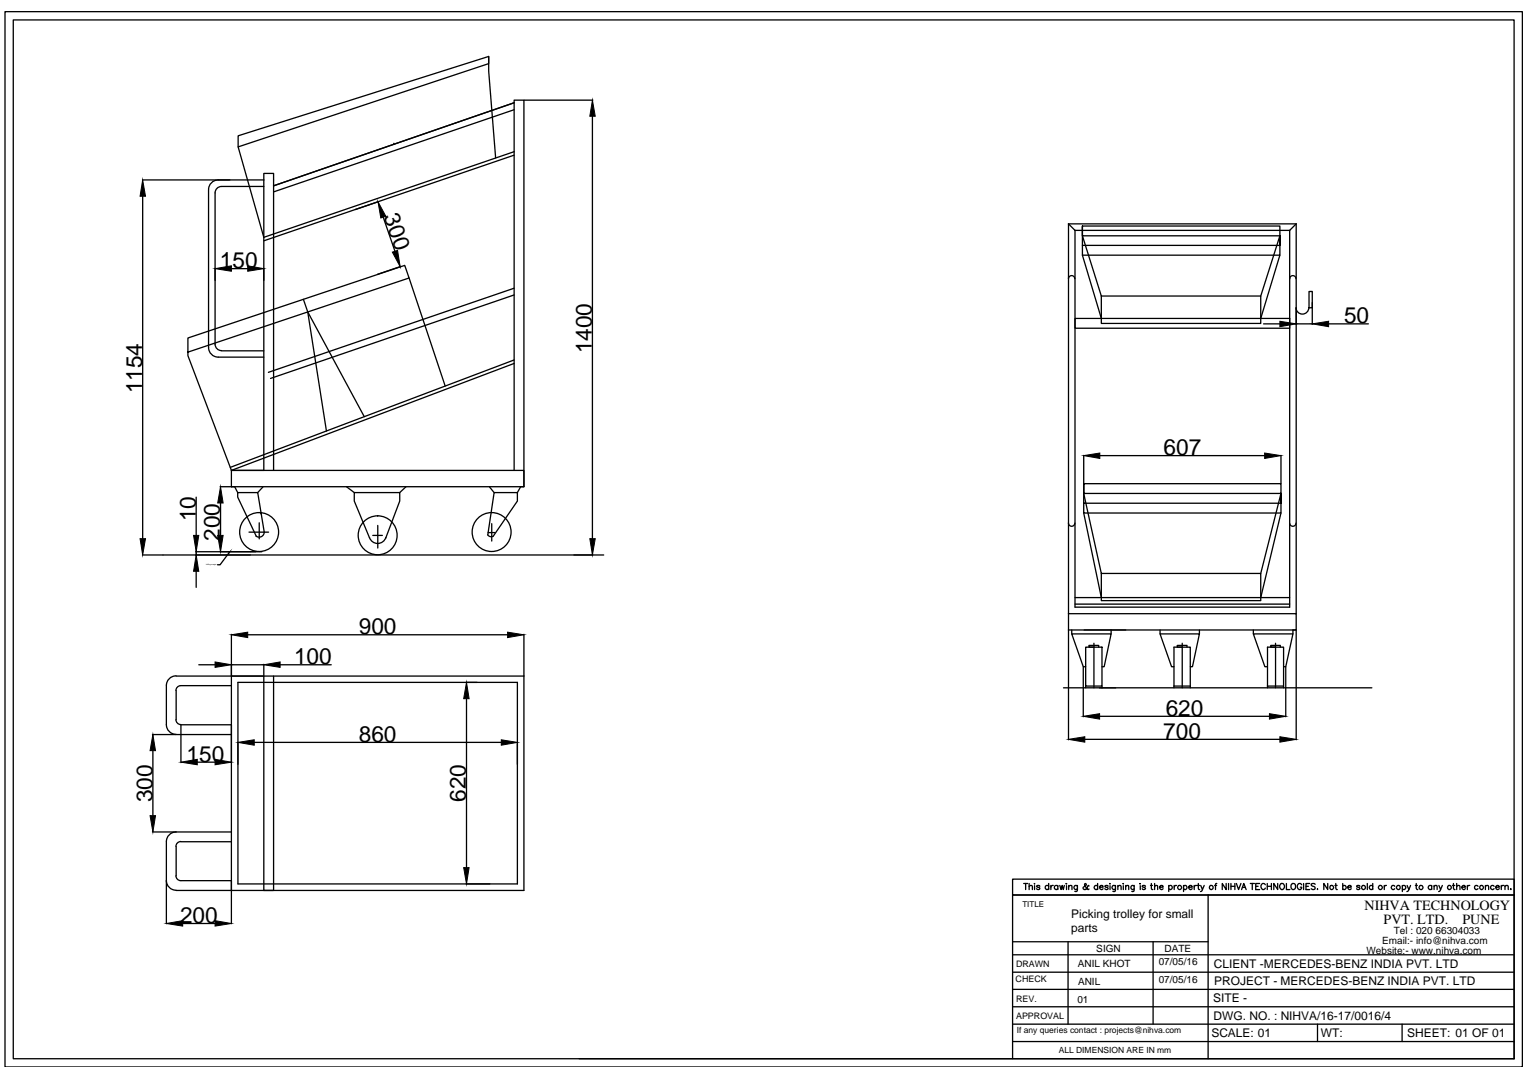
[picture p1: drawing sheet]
<svg xmlns="http://www.w3.org/2000/svg" width="297mm" height="210mm" viewBox="0 0 297 210" stroke-linecap="round" stroke-linejoin="round" font-family="sans-serif">
<!-- layer: 0 -->
<g fill="none" stroke="#000" stroke-width=".25">
<path d="M1 2.3h295.3v205.5h-295.3zM2.6 3.9h292.1v202.2h-292.1zM95.1 11v1.4l-48.7 16.2M102 19.5h13.4M27.7 35h23.7M27.8 38.2v66.7M42.5 35a1.88 1.88 0 0 0-1.9 1.9v30.8M51.4 36.3h-8.3a1.25 1.25 0 0 0-1.2 1.3v29.4M51.4 35v-1.2h1.9v57.8M51.4 35v56.6h-6.4M53.3 36.2l46.8-16.2zM53.3 36.2h.1"/>
<path d="M73.7 39.3l-4.5 1.5M76.7 28.1h.1M100.1 29.5l-48.7 16.7-5-17.6v-2.2l48.7-15.4v2.8l1.4 17M100.1 21.4l-46.8 16M100.1 30.2l-48.7 16.7M115.3 22.6v82.3M45 52.3h3.2M59.1 58.3l.8 2.4 3.6 23.2M74.6 42.3l2.3 6.6M78 51.9l-4.5 1.5M79.6 54.1l7.1 21.1M100.1 57.4l-47.4 16.3"/>
<path d="M100.1 56.1l-47.9 16.4M208 43.6v100.4M208 43.6h44.3M208 43.6l1.3 1.3M209.2 54.3a.61 .61 0 0 0-.6-.6 .61 .61 0 0 0-.6 .6M209.3 44.9v73.3h41.7v-73.3M209.3 44.9h41.7M210.7 44v1.9h38.4v-1.9h-38.4v3.8h38.4v-1.9v3.8h-38.4v-1.9M210.7 45.9l3.7 11.7M210.7 49.7l3.7 12.3M214.4 57.6h31v5.4h-31zM249.1 45.9l-3.7 11.7"/>
<path d="M249.1 49.7l-3.7 12.3M252.3 54.3a.61 .61 0 0 0-.7-.6 .61 .61 0 0 0-.6 .6M252.3 59.9a1.25 1.25 0 0 0 1.2 1.3 1.25 1.25 0 0 0 1.3-1.3M252.3 43.6v75.9M252.3 43.6l-1.3 1.3M254.8 56.8h.6v3.1h-.6zM255.4 58.9v4.2M36.6 68.6l43-14.5-.8-2.4-42.2 14.1v3.4l8.4 22.4M40.6 67.7a1.88 1.88 0 0 0 1.9 1.8h8.9M41.9 67a1.25 1.25 0 0 0 1.2 1.3M43.1 68.3h8.3M59.9 60.7l11 20.4"/>
<path d="M100.1 70.8l-55.1 20.8M100.1 70.1l-55.3 20.9M209.3 62h41.7v1.9h-41.7zM246 63.1h3.1M252.3 63.1h3.1M258.6 63.1h7.8M38.2 96.8v7.5M42.8 94.8h2.9l.6 1.1M42.9 97.9v6.4M45 91.6h57v3.2h-57zM50.8 99.9v.2v-.2M51.2 94.8l-1 1.1"/>
<path d="M67.4 94.8l1.6 1.1M79 94.8l-1.2 1.1M95.3 94.8l.9 1.1M100.1 91.6v-72.1h1.9v75.3h-.7l-.6 1.1M210.9 94.2v1.9h38.4v-1.9h-38.4v3.8h38.4v-1.9v3.8h-38.4v-1.9M210.9 96.1l3.5 15.6h31v5.3h-31v-5.3M210.9 99.9l3.5 16.5M210.9 88.7v5.4M214.1 88.7h32.1M249.3 96.1l-3.9 15.6M249.3 99.9l-3.9 16.5M249.3 88.7v5.4"/>
<path d="M27.7 108.1h89.8M38.1 107.4h12.9M38.2 107.4v.7M38.2 111.2v3.2M44.6 107.6l-1.8 2.4h-.5M48.5 103.6h3.8M49.8 104.4a1 1 0 0 0 1.1 .1 1 1 0 0 0 .5-.9l-1.2-7.7h-3.9v.9l3.6 7.6M50.5 101.8v3.1M71.9 104.7l-2.9-7.1v-1.7h8.8v1.7l-2.7 7.2M72.6 104.3h1.8M73.5 102.3v4.4M75.1 104.7a1.67 1.67 0 0 1-1.6 1.1 1.67 1.67 0 0 1-1.6-1.1"/>
<path d="M94.9 104.1a.83 .83 0 0 0 1 .3M95 104.1l1.2-8.2h4.5v1.7l-4.7 6.9M95 103.7h1.3M95.7 102v3.4M208 119.5h44.3v3.2h-44.3M208 101.9a.61 .61 0 0 0 .6 .6 .61 .61 0 0 0 .6-.6M209.3 117.6h41.7M209.3 116.4h41.7M251 101.9a.61 .61 0 0 0 .7 .6 .61 .61 0 0 0 .6-.6M34.3 131.6a1.88 1.88 0 0 0-1.9 1.9v7.6a1.88 1.88 0 0 0 1.9 1.9M34.3 131.6h17.1v41.8h1.9v-41.8M34.3 134.5v5.7"/>
<path d="M35.2 133.5a.95 .95 0 0 0-1 1M35.2 133.5h9.8M38.7 129.4h3.2M45 131.6h57M45 123.5v56.4M45 129.4h6.4M46.3 132.9h54.4v39.2h-54.4zM48.2 123.6h50.6M51.4 129.4v2.2M54.5 129.4h10M90.8 136v32.9M102 123.5v49.9h-67.7"/>
<path d="M207 133.9h60M208.6 122.7v.7M210.9 129.9v9.7M211 122.7h8.1M211.3 126h3.2v7.6h-3.2zM211.3 129.8h-.4l-2.3-6.4h7.7l-1.4 6.4h-.4M211.3 133.6v.3M212.9 126h-.9v-.3h1.9v.3M212.9 125.3v8.6M214 139.5h33.1M214.5 133.6v.3M216.3 122.7v.7"/>
<path d="M225.8 122.7v.7M228.5 129.8h-.5l-2.2-6.4h7.7l-1.4 6.4h-.4M228.5 133.6h3.2M230.1 126h-.9v-.3h1.9v.3M230.1 125.3v8.6M231.7 133.6v-7.6h-3.2v7.9M231.7 133.6v.3M233.5 122.7v.7M244 122.7v.7M246.7 133.6v-7.6h3.2v7.6M246.7 129.8h-.5l-2.2-6.4h7.7l-1.4 6.4h-.4M246.7 133.9v-.3h3.2v.3"/>
<path d="M248.3 126h-.9v-.3h1.8v.3M248.3 125.3v8.6M250.3 129.9v9.7M252.3 122.7h-.6v.7M252.3 122.7v21.3M29.7 143h15.3M29.8 146.2v12.6M34.2 140.1a.95 .95 0 0 0 1 1M35.2 141.1h9.8M35.2 141.2v7.3M38.4 148.4h3.5M49.5 144.6h48.1"/>
<path d="M211.2 144h37.9M29.7 162h15.3M32.4 171.5a1.88 1.88 0 0 0 1.9 1.8M34.2 170.5a.95 .95 0 0 0 1 1M34.3 162a1.88 1.88 0 0 0-1.9 1.9v16M34.3 164.8v5.7M35.2 163.9a.95 .95 0 0 0-1 .9M35.2 171.5h9.8M35.2 163.9h9.8M35.6 179.8h6.3M199.3 172h.7M199.6 172v1.2"/>
<path d="M200.3 172.6l.3-.2 .3 .1 .1 .7M200.3 172v1.2M201.3 172.1h.1M201.4 172.5v.7M202.4 172.6l-.2-.2-.4 .1v.2l.4 .1 .2 .2-.2 .2-.4-.2M204.1 172.6a.38 .38 0 0 0-.5-.1 .38 .38 0 0 0 0 .6 .38 .38 0 0 0 .5-.1M204.1 172v1.2M204.6 172.4v.8M205 172.4l-.3 .1-.1 .2M205.9 172.6a.38 .38 0 0 0-.5-.1 .38 .38 0 0 0 0 .6 .38 .38 0 0 0 .5-.1M205.9 172.4v.8M206.3 172.4l.2 .8 .3-.8 .2 .8 .2-.8"/>
<path d="M207.5 172.1h.1zM207.6 172.5v.7M208 172.6l.3-.2 .3 .1 .1 .7M208 172.4v.8M209.7 172.4v1.1l-.5 .1M209.7 172.6a.38 .38 0 0 0-.5-.1 .38 .38 0 0 0 0 .6 .38 .38 0 0 0 .5-.1M212 172.5h-.2a.63 .63 0 0 1-.9 .6v-.4l.6-.4-.2-.3-.2 .2 .1 .3 .3 .5 .3 .2 .2-.1M213.7 172.6a.38 .38 0 0 0-.6-.1 .38 .38 0 0 0 0 .6 .38 .38 0 0 0 .6-.1M213.7 172v1.2M214 172.7h.7a.34 .34 0 0 0-.3-.3 .34 .34 0 0 0-.4 .3l.3 .5 .4-.2M215.7 172.6l-.2-.2-.4 .1v.2l.4 .1 .2 .2-.2 .2-.4-.2M216 172.1h.1"/>
<path d="M216.1 172.5v.7M217.1 172.4v1.1l-.5 .1M217.1 172.6a.38 .38 0 0 0-.5-.1 .38 .38 0 0 0 0 .6 .38 .38 0 0 0 .5-.1M217.6 172.6l.3-.2 .2 .1 .1 .7M217.6 172.4v.8M218.6 172.1h.1M218.7 172.5v.7M219.1 172.6l.3-.2 .3 .1v.7M219.1 172.4v.8M220.8 172.4l-.1 1.1-.4 .1M220.8 172.6a.36 .36 0 0 0-.6-.1 .36 .36 0 0 0 0 .6 .36 .36 0 0 0 .6-.1M221.9 172.1h.1z"/>
<path d="M222 172.5v.7M223 172.6l-.3-.2-.3 .1v.2l.4 .1 .2 .2-.3 .2-.4-.2M223.9 172.4h.4M224.1 172v1l.1 .1 .2 .1M224.7 172.6l.3-.2 .3 .1v.7M224.7 172v1.2M225.7 172.7h.7a.34 .34 0 0 0-.3-.3 .34 .34 0 0 0-.4 .3l.3 .5 .4-.2M227.5 172.6a.38 .38 0 0 1 .6-.1 .38 .38 0 0 1 0 .6 .38 .38 0 0 1-.6-.1M227.5 172.4v1.2M228.6 172.4v.8M229 172.4l-.3 .1-.1 .2M230.4 172.6a.38 .38 0 0 1 .5-.1 .38 .38 0 0 1 0 .6 .38 .38 0 0 1-.5-.1"/>
<path d="M230.4 172.4v1.2M231.4 172.7h.7a.39 .39 0 0 0-.5-.3 .39 .39 0 0 0-.3 .4 .39 .39 0 0 0 .3 .4l.5-.2M232.5 172.4v.8M232.9 172.4l-.3 .1-.1 .2M233.1 172.4h.4M233.3 172v1l.2 .2M233.7 172.4l.4 .8 .3-.8M234.1 173.2l-.4 .4M235.2 174.3v31.8M236.4 172.4h.4M236.9 172l-.3 .1v.1v1M238.7 172v1.2l-.8-1.2v1.2"/>
<path d="M239.1 172v1.2M239.6 172v1.2M239.6 172.6h.8M240.4 172v1.2M240.7 172l.4 1.2 .5-1.2M241.7 173.2l.4-1.2 .5 1.2M241.9 172.8h.5M243.4 172h.8M243.8 172v1.2M244.4 172.6h.5M245.2 172h-.8v1.2h.8M246.3 172.3a.44 .44 0 0 0-.5-.3 .44 .44 0 0 0-.4 .5v.2a.43 .43 0 0 0 .4 .5 .43 .43 0 0 0 .5-.3"/>
<path d="M246.7 172.6h.8M246.7 172v1.2M247.5 172v1.2M248.7 172v1.2l-.8-1.2v1.2M249.2 172.2l.1-.1a.55 .55 0 0 1 .7 .5 .55 .55 0 0 1-.7 .5l-.2-.4zM250.4 172v1.2h.7M251.5 172.1l.1-.1a.56 .56 0 0 1 .6 .7 .56 .56 0 0 1-.7 .4l-.2-.4v-.4zM253.4 172.3a.44 .44 0 0 0-.5-.3 .44 .44 0 0 0-.4 .5v.2a.43 .43 0 0 0 .4 .5 .43 .43 0 0 0 .5-.5h-.3M253.7 172v1.2M254.2 172.6h.5M254.9 172h-.7v1.2h.7M256 172.2l-.3-.2-.5 .2 .1 .2 .5 .2 .2 .3v.1l-.3 .2-.5-.2"/>
<path d="M256.5 173.1h.1M258.4 172v1.2l-.7-1.2v1.2M259.8 172.4h.5M260 172v1l.3 .2M261.4 172.6a.38 .38 0 0 1 .5-.1 .38 .38 0 0 1 0 .6 .38 .38 0 0 1-.5-.1M261.4 172v1.2M262.3 172.7h.7a.34 .34 0 0 0-.3-.3 .34 .34 0 0 0-.4 .3l.3 .5 .4-.2M264.7 172.6l-.2-.2-.4 .1v.2l.4 .1 .2 .2-.2 .2-.4-.2M266.1 172v1.2M267.2 172.6a.38 .38 0 0 0-.6-.1 .38 .38 0 0 0 0 .6 .38 .38 0 0 0 .6-.1M267.2 172v1.2M269.5 172.4v.8"/>
<path d="M269.9 172.4l-.3 .1-.1 .2M271.5 172.6a.38 .38 0 0 0-.6-.1 .38 .38 0 0 0 0 .6 .38 .38 0 0 0 .6-.1M273 172.6a.38 .38 0 0 1 .5-.1 .38 .38 0 0 1 0 .6 .38 .38 0 0 1-.5-.1M273 172.4v1.2M273.9 172.4l.3 .8 .4-.8M274.2 173.2l-.3 .4M275.5 172.4h.4M275.7 172v1l.3 .2M278.7 172.6a.38 .38 0 0 0-.6-.1 .38 .38 0 0 0 0 .6 .38 .38 0 0 0 .6-.1M278.7 172.4v.8M279.1 172.6l.3-.2 .3 .1v.7M279.1 172.4v.8"/>
<path d="M280.1 172.4l.3 .8 .4-.8M280.4 173.2l-.4 .4M282.7 172.4h.5M282.9 172v1l.3 .2M283.5 172.6l.3-.2 .3 .1 .1 .7M283.5 172v1.2M284.6 172.7h.6a.39 .39 0 0 0-.4-.3 .39 .39 0 0 0-.3 .4 .39 .39 0 0 0 .4 .4l.3-.2M285.6 172.4v.8M286.1 172.4l-.3 .1-.2 .2M287.7 172.6a.38 .38 0 0 0-.6-.1 .38 .38 0 0 0 0 .6 .38 .38 0 0 0 .6-.1M289.1 172.6l.3-.2 .3 .1 .1 .7M289.1 172.4v.8"/>
<path d="M290.8 172.6a.38 .38 0 0 0-.5-.1 .38 .38 0 0 0 0 .6 .38 .38 0 0 0 .5-.1M291.2 172.7h.6a.39 .39 0 0 0-.4-.3 .39 .39 0 0 0-.3 .4 .39 .39 0 0 0 .3 .4l.4-.2M292.2 172.4v.8M292.7 172.4l-.3 .1-.2 .2M292.9 172.6l.3-.2 .3 .1 .1 .7M292.9 172.4v.8M294 173.1h.1zM197.1 196h97.6M197.1 192.6h97.6M197.1 189.3h97.6M197.1 185.9h97.6M197.1 183.4h38.1"/>
<path d="M197.1 199.4h97.6M207.9 183.4v16M224.5 183.4v16M256.5 199.4v3.4M272.9 199.4v3.4M112.7 206.1h182M197.1 206.1v-31.8h97.6h-97.6v-3.1h97.6v34.9M197.1 202.8h97.6"/>
<circle cx="50.4" cy="103.6" r="3.8"/>
<circle cx="73.5" cy="104.2" r="3.8"/>
<circle cx="95.7" cy="103.6" r="3.8"/>
<circle cx="229.6" cy="172.8" r=".39"/>
<circle cx="235.8" cy="172.8" r=".4"/>
<circle cx="259.2" cy="172.8" r=".39"/>
<circle cx="265.4" cy="172.8" r=".4"/>
<circle cx="268.7" cy="172.8" r=".39"/>
<circle cx="272.2" cy="172.8" r=".39"/>
<circle cx="276.6" cy="172.8" r=".39"/>
<circle cx="282.1" cy="172.8" r=".4"/>
<circle cx="288.4" cy="172.8" r=".39"/>
</g>
<g fill="#000" stroke="#000" stroke-width=".19">
<path d="M27.8 35l.5 3.2h-1zM115.3 19.5l.6 3.1h-1.1zM41.9 52.3l3.1-.5v1zM48.2 51.8l3.2 .5-3.2 .5zM73.6 39.3l1.5 2.8-1 .3zM76.4 49.1l1-.3 .5 3.1zM249.1 62.6l3.2 .5-3.2 .5zM255.4 63.1l3.2-.5v1zM42.9 94.8l.5 3.1h-1zM210.9 88.7l3.2-.5v1.1zM246.2 88.2l3.1 .5-3.1 .6zM27.3 104.9h1l-.5 3.2z"/>
<path d="M38.2 108.1l.5 3.1h-1zM37.7 104.3h1l-.5 3.1zM42.4 104.3h1l-.5 3.1zM44.6 107.6l.1-.2zM114.8 104.9h1.1l-.6 3.2zM41.9 128.9l3.1 .5-3.1 .5zM45 123.6l3.2-.5v1zM51.4 129.4l3.1-.5v1zM90.8 132.9l.5 3.1h-1zM98.8 123.1l3.2 .5-3.2 .5zM210.9 139.5l3.1-.5v1zM247.1 139l3.2 .5-3.2 .5z"/>
<path d="M29.8 143l.5 3.2h-1.1zM29.2 158.8h1.1l-.5 3.2zM35.2 148.4l3.2-.5v1zM41.9 147.9l3.1 .5-3.1 .5zM46.3 144.6l3.2-.6v1.1zM97.6 144l3.1 .6-3.1 .5zM208 144l3.2-.5v1zM249.1 143.5l3.2 .5-3.2 .5zM32.4 179.8l3.2-.5v1zM41.9 179.3l3.1 .5-3.1 .5zM90.3 168.9h1l-.5 3.2z"/>
</g>
<g font-size="4.4">
<text x="74.6" y="42.1" transform="rotate(71 74.6 42.1)">300</text>
<text x="42.8" y="52.2">150</text>
<text x="261.6" y="63">50</text>
<text x="115.2" y="68.8" transform="rotate(-90 115.2 68.8)">1400</text>
<text x="27.7" y="76.6" transform="rotate(-90 27.7 76.6)">1154</text>
<text x="226.5" y="88.6">607</text>
<text x="38.1" y="101.5" transform="rotate(-90 38.1 101.5)">10</text>
<text x="42.8" y="105.4" transform="rotate(-90 42.8 105.4)">200</text>
<text x="69.8" y="123.5">900</text>
<text x="57.2" y="129.4">100</text>
<text x="226.4" y="143.9">700</text>
<text x="226.9" y="139.4">620</text>
<text x="36.3" y="148.3">150</text>
<text x="69.8" y="144.5">860</text>
<text x="29.7" y="156.2" transform="rotate(-90 29.7 156.2)">300</text>
<text x="90.7" y="156.2" transform="rotate(-90 90.7 156.2)">620</text>
<text x="35.1" y="179.7">200</text>
</g>
<g font-size="2.8">
<text x="265.6" y="177.1">NIHVA TECHNOLOGY</text>
<text x="269.3" y="180">PVT. LTD.</text>
<text x="284.7" y="180">PUNE</text>
</g>
<g font-size="2.3">
<text x="208.5" y="178.7">Picking trolley for small</text>
<text x="208.5" y="181.5">parts</text>
<text x="236.3" y="188.5">CLIENT -MERCEDES-BENZ INDIA PVT. LTD</text>
<text x="236.3" y="191.8">PROJECT - MERCEDES-BENZ INDIA PVT. LTD</text>
<text x="236.1" y="195.2">SITE -</text>
<text x="235.8" y="201.9">SCALE: 01</text>
<text x="236.2" y="198.5">DWG. NO. : NIHVA/16-17/0016/4</text>
<text x="257.1" y="201.9">WT:</text>
<text x="273.9" y="201.9">SHEET: 01 OF 01</text>
</g>
<g font-size="1.9">
<text x="213.4" y="185.4">SIGN</text>
<text x="226.7" y="185.4">DATE</text>
<text x="266" y="185.7">Website:- www.nihva.com</text>
<text x="269" y="183.8">Email:- info@nihva.com</text>
<text x="271.3" y="181.9">Tel : 020 66304033</text>
<text x="209.8" y="188.4">ANIL KHOT</text>
<text x="209.8" y="191.8">ANIL</text>
<text x="225.6" y="187.9">07/05/16</text>
<text x="225.6" y="191.3">07/05/16</text>
<text x="209.7" y="195.2">01</text>
</g>
<g font-size="1.7">
<text x="197.7" y="191.3">CHECK</text>
<text x="197.8" y="188.3">DRAWN</text>
<text x="197.8" y="195.1">REV.</text>
<text x="197.8" y="198.4">APPROVAL</text>
<text x="197.9" y="201.1">If any queries contact : projects@nihva.com</text>
<text x="206.1" y="205">ALL DIMENSION ARE IN mm</text>
</g>
<text font-size="1.6" x="199" y="176.6">TITLE</text>
<text font-size=".3" x="40.1" y="110.1">luffing margin</text>
</svg>
